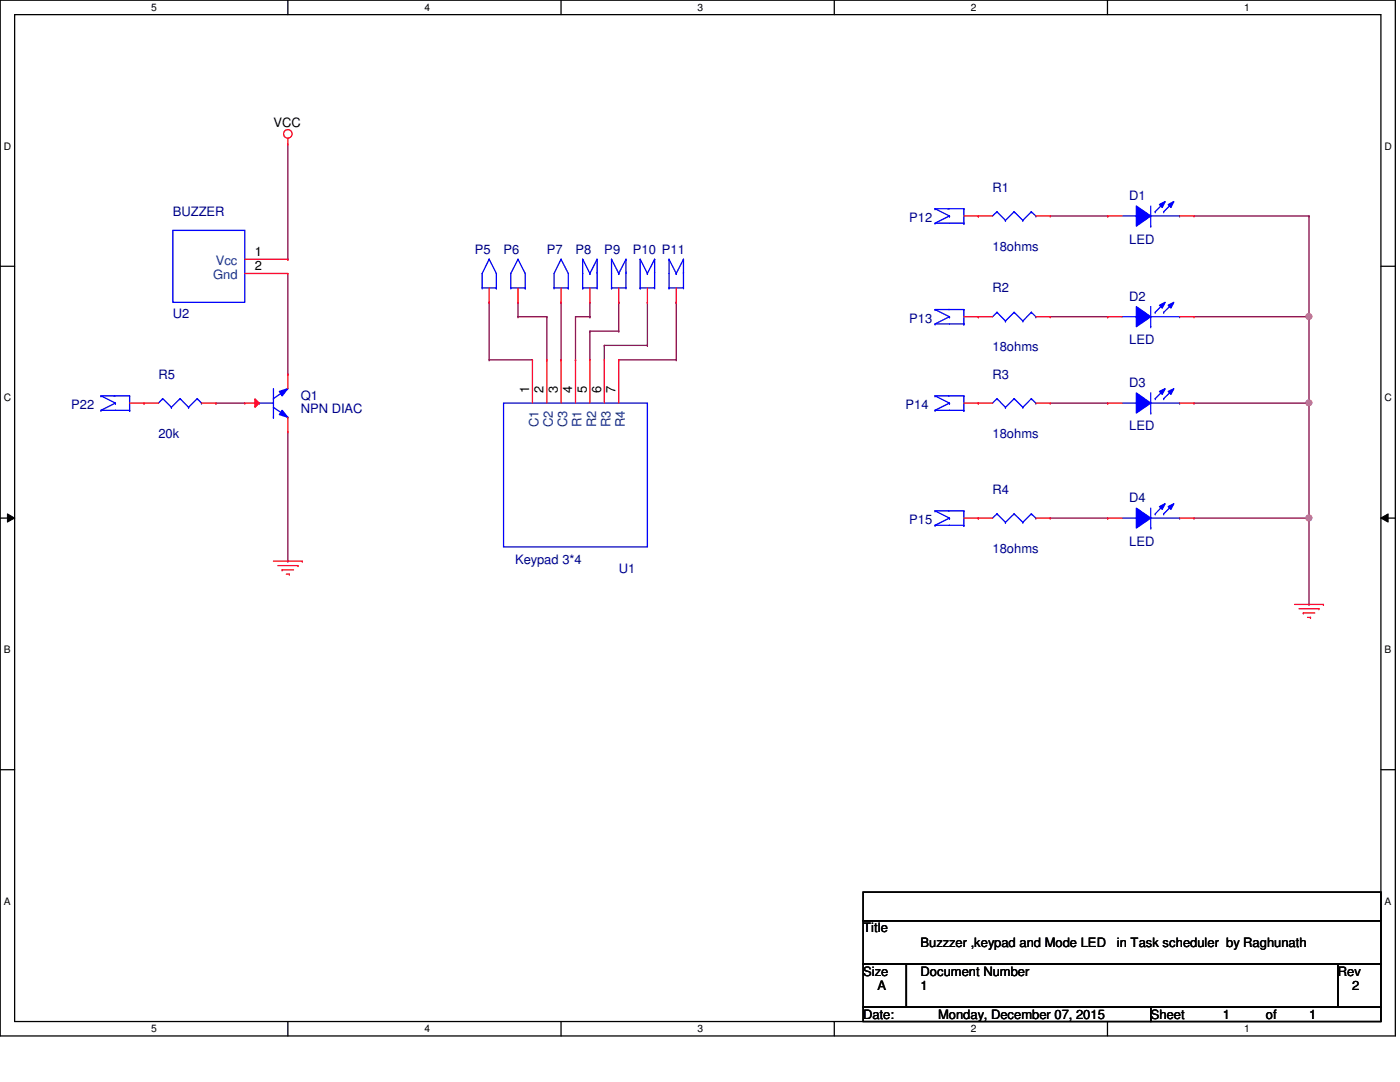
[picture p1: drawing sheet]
<svg xmlns="http://www.w3.org/2000/svg" width="279mm" height="216mm" viewBox="0 0 279 216" stroke-linecap="round" stroke-linejoin="round" font-family="sans-serif">
<path d="M0 0h278.5v206.7h-278.5zM2.9 2.9h272.7v200.9h-272.7z" fill="none" stroke="#000" stroke-width=".25"/>
<g fill="#fff">
<path d="M30.2 .3h1.1v2.3h-1.1z"/>
<path d="M30.2 204.1h1.1v2.3h-1.1z"/>
</g>
<path d="M57.4 0v2.9M57.4 203.8v2.9" fill="none" stroke="#000" stroke-width=".25"/>
<g fill="#fff">
<path d="M84.7 .3h1.1v2.3h-1.1z"/>
<path d="M84.7 204.1h1.1v2.3h-1.1z"/>
</g>
<path d="M112 0v2.9M112 203.8v2.9" fill="none" stroke="#000" stroke-width=".25"/>
<g fill="#fff">
<path d="M139.2 .3h1.1v2.3h-1.1z"/>
<path d="M139.2 204.1h1.1v2.3h-1.1z"/>
</g>
<path d="M166.5 0v2.9M166.5 203.8v2.9" fill="none" stroke="#000" stroke-width=".25"/>
<g fill="#fff">
<path d="M193.8 .3h1.1v2.3h-1.1z"/>
<path d="M193.8 204.1h1.1v2.3h-1.1z"/>
</g>
<path d="M221 0v2.9M221 203.8v2.9" fill="none" stroke="#000" stroke-width=".25"/>
<g fill="#fff">
<path d="M248.3 .3h1.1v2.3h-1.1z"/>
<path d="M248.3 204.1h1.1v2.3h-1.1z"/>
<path d="M.8 28h1.4v2.3h-1.4z"/>
<path d="M276.3 28h1.4v2.3h-1.4z"/>
<path d="M.8 78.2h1.4v2.3h-1.4z"/>
<path d="M276.3 78.2h1.4v2.3h-1.4z"/>
</g>
<path d="M0 53.1h2.9M275.6 53.1h2.9" fill="none" stroke="#000" stroke-width=".25"/>
<g fill="#fff">
<path d="M.8 128.5h1.3v2.2h-1.3z"/>
<path d="M276.3 128.5h1.3v2.2h-1.3z"/>
</g>
<path d="M0 103.4h2.9M275.6 103.4h2.9" fill="none" stroke="#000" stroke-width=".25"/>
<path d="M1.5 102.5l1.4 .9-1.4 .8zM275.6 103.4l1.4-.9v1.7z" fill="#000"/>
<path d="M1.5 102.5l1.4 .9-1.4 .8zM275.6 103.4l1.4-.9v1.7z" fill="none" stroke="#000" stroke-width=".2"/>
<g fill="#fff">
<path d="M.8 178.7h1.3v2.2h-1.3z"/>
<path d="M276.3 178.7h1.3v2.2h-1.3z"/>
</g>
<path d="M0 153.6h2.9M275.6 153.6h2.9" fill="none" stroke="#000" stroke-width=".25"/>
<g fill="none" stroke="#800040" stroke-width=".25">
<path d="M238.3 43.1h22.9M261.2 43.1h.1M261.2 43.1v20.1M97.6 71.8h.1M97.6 60.3h.1M97.6 71.8h8.7M97.6 60.3v11.5M103.4 63.2h.1M103.4 60.3h.1M103.4 63.2h5.7M103.4 60.3v2.9M109.1 63.2h.1"/>
<path d="M109.1 63.2v8.6M112 60.3h.1M112 60.3v11.5M114.9 71.8h.1M117.7 63.2h.1M117.7 66.1h.1M117.7 63.2h-2.8v8.6M117.7 60.3v2.9M117.7 66.1v5.7M117.7 66.1h5.8M120.6 68.9h.1M120.6 68.9v2.9"/>
<path d="M120.6 68.9h8.6M123.5 66.1h.1M123.5 60.3h.1M123.5 71.8h11.5M123.5 60.3v5.8M129.2 68.9h.1M129.2 60.3h.1M129.2 60.3v8.6M135 71.8h.1M135 60.3h.1M135 60.3v11.5M261.2 63.2h.1"/>
</g>
<circle cx="261.2" cy="63.2" r=".56" fill="#f0f"/>
<circle cx="261.2" cy="63.2" r=".56" fill="none" stroke="#f0f" stroke-width=".25"/>
<path d="M238.3 63.2h22.9M261.2 63.2h.1M261.2 63.2v17.2M261.2 80.4h.1" fill="none" stroke="#800040" stroke-width=".25"/>
<circle cx="261.2" cy="80.4" r=".56" fill="#f0f"/>
<circle cx="261.2" cy="80.4" r=".56" fill="none" stroke="#f0f" stroke-width=".25"/>
<path d="M238.3 80.4h22.9M261.2 80.4h.1M261.2 80.4v40.2M238.3 103.4h22.9M261.2 103.4h.1M261.2 120.6h.1" fill="none" stroke="#800040" stroke-width=".25"/>
<circle cx="261.2" cy="103.4" r=".57" fill="#f0f"/>
<circle cx="261.2" cy="103.4" r=".57" fill="none" stroke="#f0f" stroke-width=".25"/>
<g fill="none" stroke="#800040" stroke-width=".25">
<path d="M57.4 28.7v23M57.4 51.7h.1M57.4 54.6v20.1M209.6 43.1h11.5M221.1 43.1h.1M57.4 74.7h.1M209.6 63.2h11.5M221.1 63.2h.1M43.1 80.4h.1M43.1 80.4h5.8M57.4 86.1v25.9M209.6 80.4h11.5"/>
<path d="M221.1 80.4h.1M57.4 112h.1M209.6 103.4h11.5M221.1 103.4h.1"/>
</g>
<g fill="none" stroke="#f00" stroke-width=".25">
<path d="M57.4 28.7h.1M57.4 27.6v1.1M129.2 57.4v2.9M192.4 43.1h2.8M195.2 43.1h.1M129.2 60.3h.1M54.6 112h5.7M55.5 112.9h4M56.3 113.7h.1M56.3 113.7h2.3M57.1 114.6h.6M57.7 114.6h.1"/>
<path d="M59.5 112.9h.1M60.3 112h.1M258.4 120.6h5.7M259.2 121.5h4M260.1 122.3h.1M260.1 122.3h2.3M260.9 123.2h.6M261.5 123.2h.1M263.2 121.5h.1M264.1 120.6h.1"/>
<circle cx="57.4" cy="26.7" r=".85"/>
</g>
<path d="M172.3 178h103.3v5.7h-103.3zM172.3 183.7h103.3v8.7h-103.3zM172.3 192.4h8.6v8.6h-8.6zM180.9 192.4h86.1v8.6h-86.1zM267 192.4h8.6v8.6h-8.6zM172.3 201h57.4v2.8h-57.4zM229.7 201h45.9v2.8h-45.9z" fill="none" stroke="#000" stroke-width=".25"/>
<g fill="none" stroke="#00f" stroke-width=".25">
<path d="M127.8 51.7h.1M127.8 57.4h.1M127.8 51.7v5.7M127.8 57.4h2.8M127.8 51.7l1.4 2.9M129.2 54.6h.1M130.6 51.7h.1M130.6 57.4h.1M130.6 51.7v5.7M130.6 51.7l-1.4 2.9M186.6 41.7h.1M186.6 44.5h.1"/>
<path d="M186.6 41.7h5.8M186.6 44.5h5.8M186.6 41.7l2.9 1.4M189.5 43.1h.1M189.5 43.1l-2.9 1.4M192.4 41.7h.1M192.4 44.5h.1M192.4 41.7v2.8M223.9 103.4h2.9M226.8 103.4h.1M229.7 105.4h.1M229.7 101.4v4"/>
<path d="M229.7 103.4h5.7M235.4 103.4h.1"/>
</g>
<path d="M226.8 101.4l2.9 2-2.9 2z" fill-rule="evenodd" fill="#00f"/>
<path d="M226.8 101.4l2.9 2-2.9 2z" fill="none" stroke="#00f" stroke-width=".25"/>
<path d="M233.1 101.1l1.2-.6-.6 1.1z" fill-rule="evenodd" fill="#00f"/>
<path d="M233.1 101.1l1.2-.6-.6 1.1z" fill="none" stroke="#00f" stroke-width=".25"/>
<path d="M231.4 101.1l1.1-.6-.6 1.1z" fill-rule="evenodd" fill="#00f"/>
<g fill="none" stroke="#00f" stroke-width=".25">
<path d="M34.5 46h14.4v14.3h-14.4zM229.7 78.4v4M223.9 80.4h2.9M226.8 80.4h.1M229.7 82.4h.1M229.7 80.4h5.7M235.4 80.4h.1M186.6 101.9h.1M186.6 104.8h.1M186.6 101.9h5.8M186.6 104.8h5.8M186.6 101.9l2.9 1.5"/>
<path d="M189.5 103.4h.1M189.5 103.4l-2.9 1.4M192.4 101.9h.1M192.4 104.8h.1M192.4 101.9v2.9M230.5 102.5h.1M231.4 101.1l1.1-.6-.6 1.1zM232.2 102.5h.1M232.2 100.8l-1.7 1.7M234 100.8l-1.8 1.7"/>
</g>
<path d="M48.9 51.7h8.5M48.9 54.6h8.5M57.4 51.7h.1M57.4 54.6h.1M192.4 103.4h2.8M195.2 103.4h.1M221.1 103.4h.1M221.1 103.4h2.8M235.4 103.4h2.9M238.3 103.4h.1" fill="none" stroke="#f00" stroke-width=".25"/>
<path d="M226.8 78.4l2.9 2-2.9 2z" fill-rule="evenodd" fill="#00f"/>
<path d="M226.8 78.4l2.9 2-2.9 2z" fill="none" stroke="#00f" stroke-width=".25"/>
<path d="M233.1 78.1l1.2-.5-.6 1.1z" fill-rule="evenodd" fill="#00f"/>
<path d="M233.1 78.1l1.2-.5-.6 1.1z" fill="none" stroke="#00f" stroke-width=".25"/>
<path d="M231.4 78.1l1.1-.5-.6 1.1z" fill-rule="evenodd" fill="#00f"/>
<path d="M223.9 63.2h2.9M226.8 63.2h.1M229.7 65.2h.1M229.7 61.2v4M229.7 63.2h5.7M230.5 79.5h.1M231.4 78.1l1.1-.5-.6 1.1zM232.2 79.5h.1M232.2 77.9l-1.7 1.6M234 77.9l-1.8 1.6M235.4 63.2h.1" fill="none" stroke="#00f" stroke-width=".25"/>
<path d="M221.1 80.4h.1M221.1 80.4h2.8M235.4 80.4h2.9M238.3 80.4h.1" fill="none" stroke="#f00" stroke-width=".25"/>
<path d="M226.8 61.2l2.9 2-2.9 2z" fill-rule="evenodd" fill="#00f"/>
<path d="M226.8 61.2l2.9 2-2.9 2z" fill="none" stroke="#00f" stroke-width=".25"/>
<path d="M233.1 60.9l1.2-.6-.6 1.2z" fill-rule="evenodd" fill="#00f"/>
<path d="M233.1 60.9l1.2-.6-.6 1.2z" fill="none" stroke="#00f" stroke-width=".25"/>
<path d="M231.4 60.9l1.1-.6-.6 1.2z" fill-rule="evenodd" fill="#00f"/>
<g fill="none" stroke="#00f" stroke-width=".25">
<path d="M133.5 51.7h.1M133.5 57.4h.1M133.5 51.7v5.7M133.5 57.4h2.9M133.5 51.7l1.5 2.9M135 54.6h.1M136.4 51.7h.1M136.4 57.4h.1M136.4 51.7v5.7M136.4 51.7l-1.4 2.9M199 42.2h.1M199 42.2l-.9 .9"/>
<path d="M199 42.2l1.7 1.8M200.7 44h.1M202.4 42.2h.1M202.4 42.2l-1.7 1.8M202.4 42.2l1.7 1.8M204.1 44h.1M205.8 42.2h.1M205.8 42.2l-1.7 1.8M205.8 42.2l.9 .9M206.7 43.1h.1M223.9 43.1h2.9M226.8 43.1h.1"/>
<path d="M229.7 45.1h.1M229.7 41.1v4M229.7 43.1h5.7M235.4 43.1h.1M199 79.5h.1M199 79.5l-.9 .9M199 79.5l1.7 1.8M202.4 79.5h.1M202.4 79.5l-1.7 1.8M202.4 79.5l1.7 1.8M205.8 79.5h.1M205.8 79.5l-1.7 1.8"/>
<path d="M205.8 79.5l.9 .9M230.5 62.3h.1M231.4 60.9l1.1-.6-.6 1.2zM232.2 62.3h.1M232.2 60.6l-1.7 1.7M234 60.6l-1.8 1.7M100.5 80.4h28.7v28.7h-28.7zM200.7 81.3h.1M204.1 81.3h.1M206.7 80.4h.1"/>
</g>
<g fill="none" stroke="#f00" stroke-width=".25">
<path d="M135 57.4v2.9M195.2 43.1h.1M195.2 43.1h2.9M206.7 43.1h2.9M209.6 43.1h.1M106.3 71.8h.1M106.3 71.8v8.6M109.1 71.8h.1M109.1 71.8v8.6M112 71.8h.1M112 71.8v8.6M114.9 71.8h.1"/>
<path d="M114.9 71.8v8.6M117.7 71.8h.1M117.7 71.8v8.6M120.6 71.8h.1M120.6 71.8v8.6M123.5 71.8h.1M123.5 71.8v8.6M135 60.3h.1M221.1 63.2h.1M221.1 63.2h2.8M235.4 63.2h2.9M238.3 63.2h.1"/>
<path d="M195.2 80.4h.1M195.2 80.4h2.9M206.7 80.4h2.9M209.6 80.4h.1"/>
</g>
<path d="M226.8 41.1l2.9 2-2.9 2z" fill-rule="evenodd" fill="#00f"/>
<path d="M226.8 41.1l2.9 2-2.9 2z" fill="none" stroke="#00f" stroke-width=".25"/>
<path d="M233.1 40.8l1.2-.6-.6 1.2z" fill-rule="evenodd" fill="#00f"/>
<path d="M233.1 40.8l1.2-.6-.6 1.2z" fill="none" stroke="#00f" stroke-width=".25"/>
<path d="M231.4 40.8l1.1-.6-.6 1.2z" fill-rule="evenodd" fill="#00f"/>
<g fill="none" stroke="#00f" stroke-width=".25">
<path d="M96.2 57.4h.1M96.2 57.4h2.9M97.6 51.7h.1M97.6 51.7l-1.4 2.9v2.8M97.6 51.7l1.5 2.9v2.8M99.1 57.4h.1M101.9 57.4h.1M101.9 57.4h2.9M103.4 51.7h.1M103.4 51.7l-1.5 2.9v2.8M103.4 51.7l1.4 2.9v2.8M104.8 57.4h.1"/>
<path d="M110.6 57.4h.1M110.6 57.4h2.8M112 51.7h.1M112 51.7l-1.4 2.9v2.8M112 51.7l1.4 2.9v2.8M113.4 57.4h.1M116.3 51.7h.1M116.3 57.4h.1M116.3 51.7v5.7M116.3 57.4h2.9M116.3 51.7l1.4 2.9M117.7 54.6h.1"/>
<path d="M119.2 51.7h.1M119.2 57.4h.1M119.2 51.7v5.7M119.2 51.7l-1.5 2.9M122 51.7h.1M122 57.4h.1M122 57.4h2.9M122 51.7v5.7M122 51.7l1.5 2.9M123.5 54.6h.1M124.9 51.7h.1M124.9 57.4h.1"/>
<path d="M124.9 51.7v5.7M124.9 51.7l-1.4 2.9M230.5 42.2h.1M231.4 40.8l1.1-.6-.6 1.2zM232.2 42.2h.1M232.2 40.5l-1.7 1.7M234 40.5l-1.8 1.7M32.5 79.5h.1M32.5 79.5l-.9 .9M32.5 79.5l1.7 1.8M35.9 79.5h.1M35.9 79.5l-1.7 1.8"/>
<path d="M35.9 79.5l1.7 1.8M39.4 79.5h.1M39.4 79.5l-1.8 1.8M39.4 79.5l.8 .9M54.6 79.5h.1M54.6 77.6v5.7M57.4 77.6l-2.8 1.9M186.6 79h.1M186.6 61.8h.1M186.6 64.6h.1M186.6 79h5.8M186.6 79l2.9 1.4"/>
<path d="M186.6 61.8h5.8M186.6 64.6h5.8M186.6 61.8l2.9 1.4M189.5 63.2h.1M189.5 63.2l-2.9 1.4M192.4 79h.1M192.4 61.8h.1M192.4 64.6h.1M192.4 61.8v2.8M192.4 79v2.9M199 62.3h.1M199 62.3l-.9 .9"/>
<path d="M199 62.3l1.7 1.8M200.7 64.1h.1M202.4 62.3h.1M202.4 62.3l-1.7 1.8M202.4 62.3l1.7 1.8M204.1 64.1h.1M205.8 62.3h.1M205.8 62.3l-1.7 1.8M205.8 62.3l.9 .9M206.7 63.2h.1M34.2 81.3h.1M37.6 81.3h.1"/>
<path d="M40.2 80.4h.1M51.7 80.4h.1M51.7 80.4h2.9M54.6 83.3h.1M54.6 81.3l2.8 2M57.4 83.3h.1M186.6 81.9h.1M186.6 81.9h5.8M189.5 80.4h.1M189.5 80.4l-2.9 1.5M192.4 81.9h.1M199 102.5h.1"/>
<path d="M199 102.5l-.9 .9M199 102.5l1.7 1.7M200.7 104.2h.1M202.4 102.5h.1M202.4 102.5l-1.7 1.7M202.4 102.5l1.7 1.7M204.1 104.2h.1M205.8 102.5h.1M205.8 102.5l-1.7 1.7M205.8 102.5l.9 .9M206.7 103.4h.1"/>
</g>
<g fill="none" stroke="#f00" stroke-width=".25">
<path d="M97.6 57.4v2.9M103.4 57.4v2.9M112 57.4v2.9M117.7 57.4v2.9M123.5 57.4v2.9M221.1 43.1h.1M221.1 43.1h2.8M235.4 43.1h2.9M238.3 43.1h.1M97.6 60.3h.1M103.4 60.3h.1M112 60.3h.1"/>
<path d="M117.7 60.3h.1M123.5 60.3h.1M192.4 63.2h5.7M195.2 63.2h.1M206.7 63.2h2.9M209.6 63.2h.1M28.7 80.4h.1M28.7 80.4h2.9M40.2 80.4h2.9M43.1 80.4h.1M192.4 80.4h2.8M195.2 80.4h.1"/>
<path d="M195.2 103.4h.1M195.2 103.4h2.9M206.7 103.4h2.9M209.6 103.4h.1"/>
</g>
<path d="M55.8 78.1l1.6-.5-1.1 1.4z" fill="#00f"/>
<path d="M55.8 78.1l1.6-.5-1.1 1.4z" fill="none" stroke="#00f" stroke-width=".25"/>
<path d="M56.3 81.9l1.1 1.4-1.6-.6z" fill="#00f"/>
<path d="M56.3 81.9l1.1 1.4-1.6-.6z" fill="none" stroke="#00f" stroke-width=".25"/>
<path d="M50.9 79.6l.8 .8-.8 .9z" fill="#f00"/>
<path d="M50.9 79.6l.8 .8-.8 .9zM57.4 74.7h.1M57.4 74.7v2.9M25.9 80.4h2.8M28.7 80.4h.1M48.9 80.4h.1M48.9 80.4h2.8M57.4 86.1h.1M57.4 83.3v2.8" fill="none" stroke="#f00" stroke-width=".25"/>
<path d="M20.2 79h.1M20.2 79h5.7M20.2 79l2.8 1.4M25.9 79h.1M25.9 79v2.9M20.2 81.9h.1M20.2 81.9h5.7M23 80.4h.1M23 80.4l-2.8 1.5M25.9 81.9h.1" fill="none" stroke="#00f" stroke-width=".25"/>
<circle cx="261.2" cy="63.2" r=".56" fill="#f0f"/>
<circle cx="261.2" cy="63.2" r=".56" fill="none" stroke="#f0f" stroke-width=".25"/>
<circle cx="261.2" cy="80.4" r=".56" fill="#f0f"/>
<circle cx="261.2" cy="80.4" r=".56" fill="none" stroke="#f0f" stroke-width=".25"/>
<circle cx="261.2" cy="103.4" r=".57" fill="#f0f"/>
<circle cx="261.2" cy="103.4" r=".57" fill="none" stroke="#f0f" stroke-width=".25"/>
<g font-size="2.6">
<text x="54.6" y="25.4">VCC</text>
<text x="50.8" y="51.1">1</text>
<text x="50.8" y="53.9">2</text>
<text x="105.6" y="78.4" transform="rotate(-90 105.6 78.4)">1</text>
<text x="108.5" y="78.4" transform="rotate(-90 108.5 78.4)">2</text>
<text x="111.3" y="78.4" transform="rotate(-90 111.3 78.4)">3</text>
<text x="114.2" y="78.4" transform="rotate(-90 114.2 78.4)">4</text>
<text x="117.1" y="78.4" transform="rotate(-90 117.1 78.4)">5</text>
<text x="120" y="78.4" transform="rotate(-90 120 78.4)">6</text>
<text x="122.9" y="78.4" transform="rotate(-90 122.9 78.4)">7</text>
<text x="172.3" y="186.1">Title</text>
<text x="183.7" y="188.9">Buzzzer ,keypad and Mode LED</text>
<text x="222.9" y="188.9">in Task scheduler by Raghunath</text>
<text x="172.3" y="194.7">Size</text>
<text x="175.1" y="197.6">A</text>
<text x="183.7" y="194.7">Document Number</text>
<text x="183.7" y="197.6">1</text>
<text x="267" y="194.7">Rev</text>
<text x="269.8" y="197.6">2</text>
<text x="172.3" y="203.3">Date:</text>
<text x="187.2" y="203.3">Monday, December 07, 2015</text>
<text x="229.7" y="203.3">Sheet</text>
<text x="244" y="203.3">1</text>
<text x="252.6" y="203.3">of</text>
<text x="261.2" y="203.3">1</text>
</g>
<g font-size="2.6" fill="#000080">
<text x="198.1" y="38.3">R1</text>
<text x="225.4" y="40">D1</text>
<text x="34.5" y="43.1">BUZZER</text>
<text x="181.4" y="44.3">P12</text>
<text x="94.8" y="50.6">P5</text>
<text x="100.5" y="50.6">P6</text>
<text x="109.1" y="50.6">P7</text>
<text x="114.9" y="50.6">P8</text>
<text x="120.6" y="50.6">P9</text>
<text x="126.3" y="50.6">P10 P11</text>
<text x="198.1" y="50">18ohms</text>
<text x="225.4" y="48.6">LED</text>
<text x="198.1" y="58.3">R2</text>
<text x="34.5" y="63.5">U2</text>
<text x="181.4" y="64.4">P13</text>
<text x="225.4" y="60.1">D2</text>
<text x="198.1" y="70.1">18ohms</text>
<text x="225.4" y="68.7">LED</text>
<text x="31.6" y="75.6">R5</text>
<text x="198.1" y="75.6">R3</text>
<text x="225.4" y="77.3">D3</text>
<text x="14.2" y="81.6">P22</text>
<text x="60" y="79.9">Q1</text>
<text x="60" y="82.5">NPN DIAC</text>
<text x="180.7" y="81.6">P14</text>
<text x="31.6" y="87.3">20k</text>
<text x="198.1" y="87.3">18ohms</text>
<text x="225.4" y="85.9">LED</text>
<text x="198.1" y="98.6">R4</text>
<text x="225.4" y="100.2">D4</text>
<text x="181.4" y="104.6">P15</text>
<text x="102.8" y="112.6">Keypad 3*4</text>
<text x="198.1" y="110.3">18ohms</text>
<text x="225.4" y="108.9">LED</text>
<text x="123.5" y="114.3">U1</text>
</g>
<g font-size="2.6" fill="#004080">
<text x="43.1" y="52.9">Vcc</text>
<text x="42.5" y="55.8">Gnd</text>
<text x="107.5" y="85.2" transform="rotate(-90 107.5 85.2)">C1</text>
<text x="110.4" y="85.2" transform="rotate(-90 110.4 85.2)">C2</text>
<text x="113.2" y="85.2" transform="rotate(-90 113.2 85.2)">C3</text>
<text x="116.1" y="85.2" transform="rotate(-90 116.1 85.2)">R1</text>
<text x="119" y="85.2" transform="rotate(-90 119 85.2)">R2</text>
<text x="121.8" y="85.2" transform="rotate(-90 121.8 85.2)">R3</text>
<text x="124.7" y="85.2" transform="rotate(-90 124.7 85.2)">R4</text>
</g>
<g font-size="2">
<text x="30.2" y="2.2">5</text>
<text x="84.7" y="2.2">4</text>
<text x="139.2" y="2.2">3</text>
<text x="193.8" y="2.2">2</text>
<text x="248.3" y="2.2">1</text>
<text x=".8" y="29.8">D</text>
<text x="276.3" y="29.8">D</text>
<text x=".8" y="80.1">C</text>
<text x="276.3" y="80.1">C</text>
<text x=".8" y="130.3">B</text>
<text x="276.3" y="130.3">B</text>
<text x=".8" y="180.5">A</text>
<text x="276.3" y="180.5">A</text>
<text x="30.2" y="206">5</text>
<text x="84.7" y="206">4</text>
<text x="139.2" y="206">3</text>
<text x="193.8" y="206">2</text>
<text x="248.3" y="206">1</text>
</g>
</svg>
